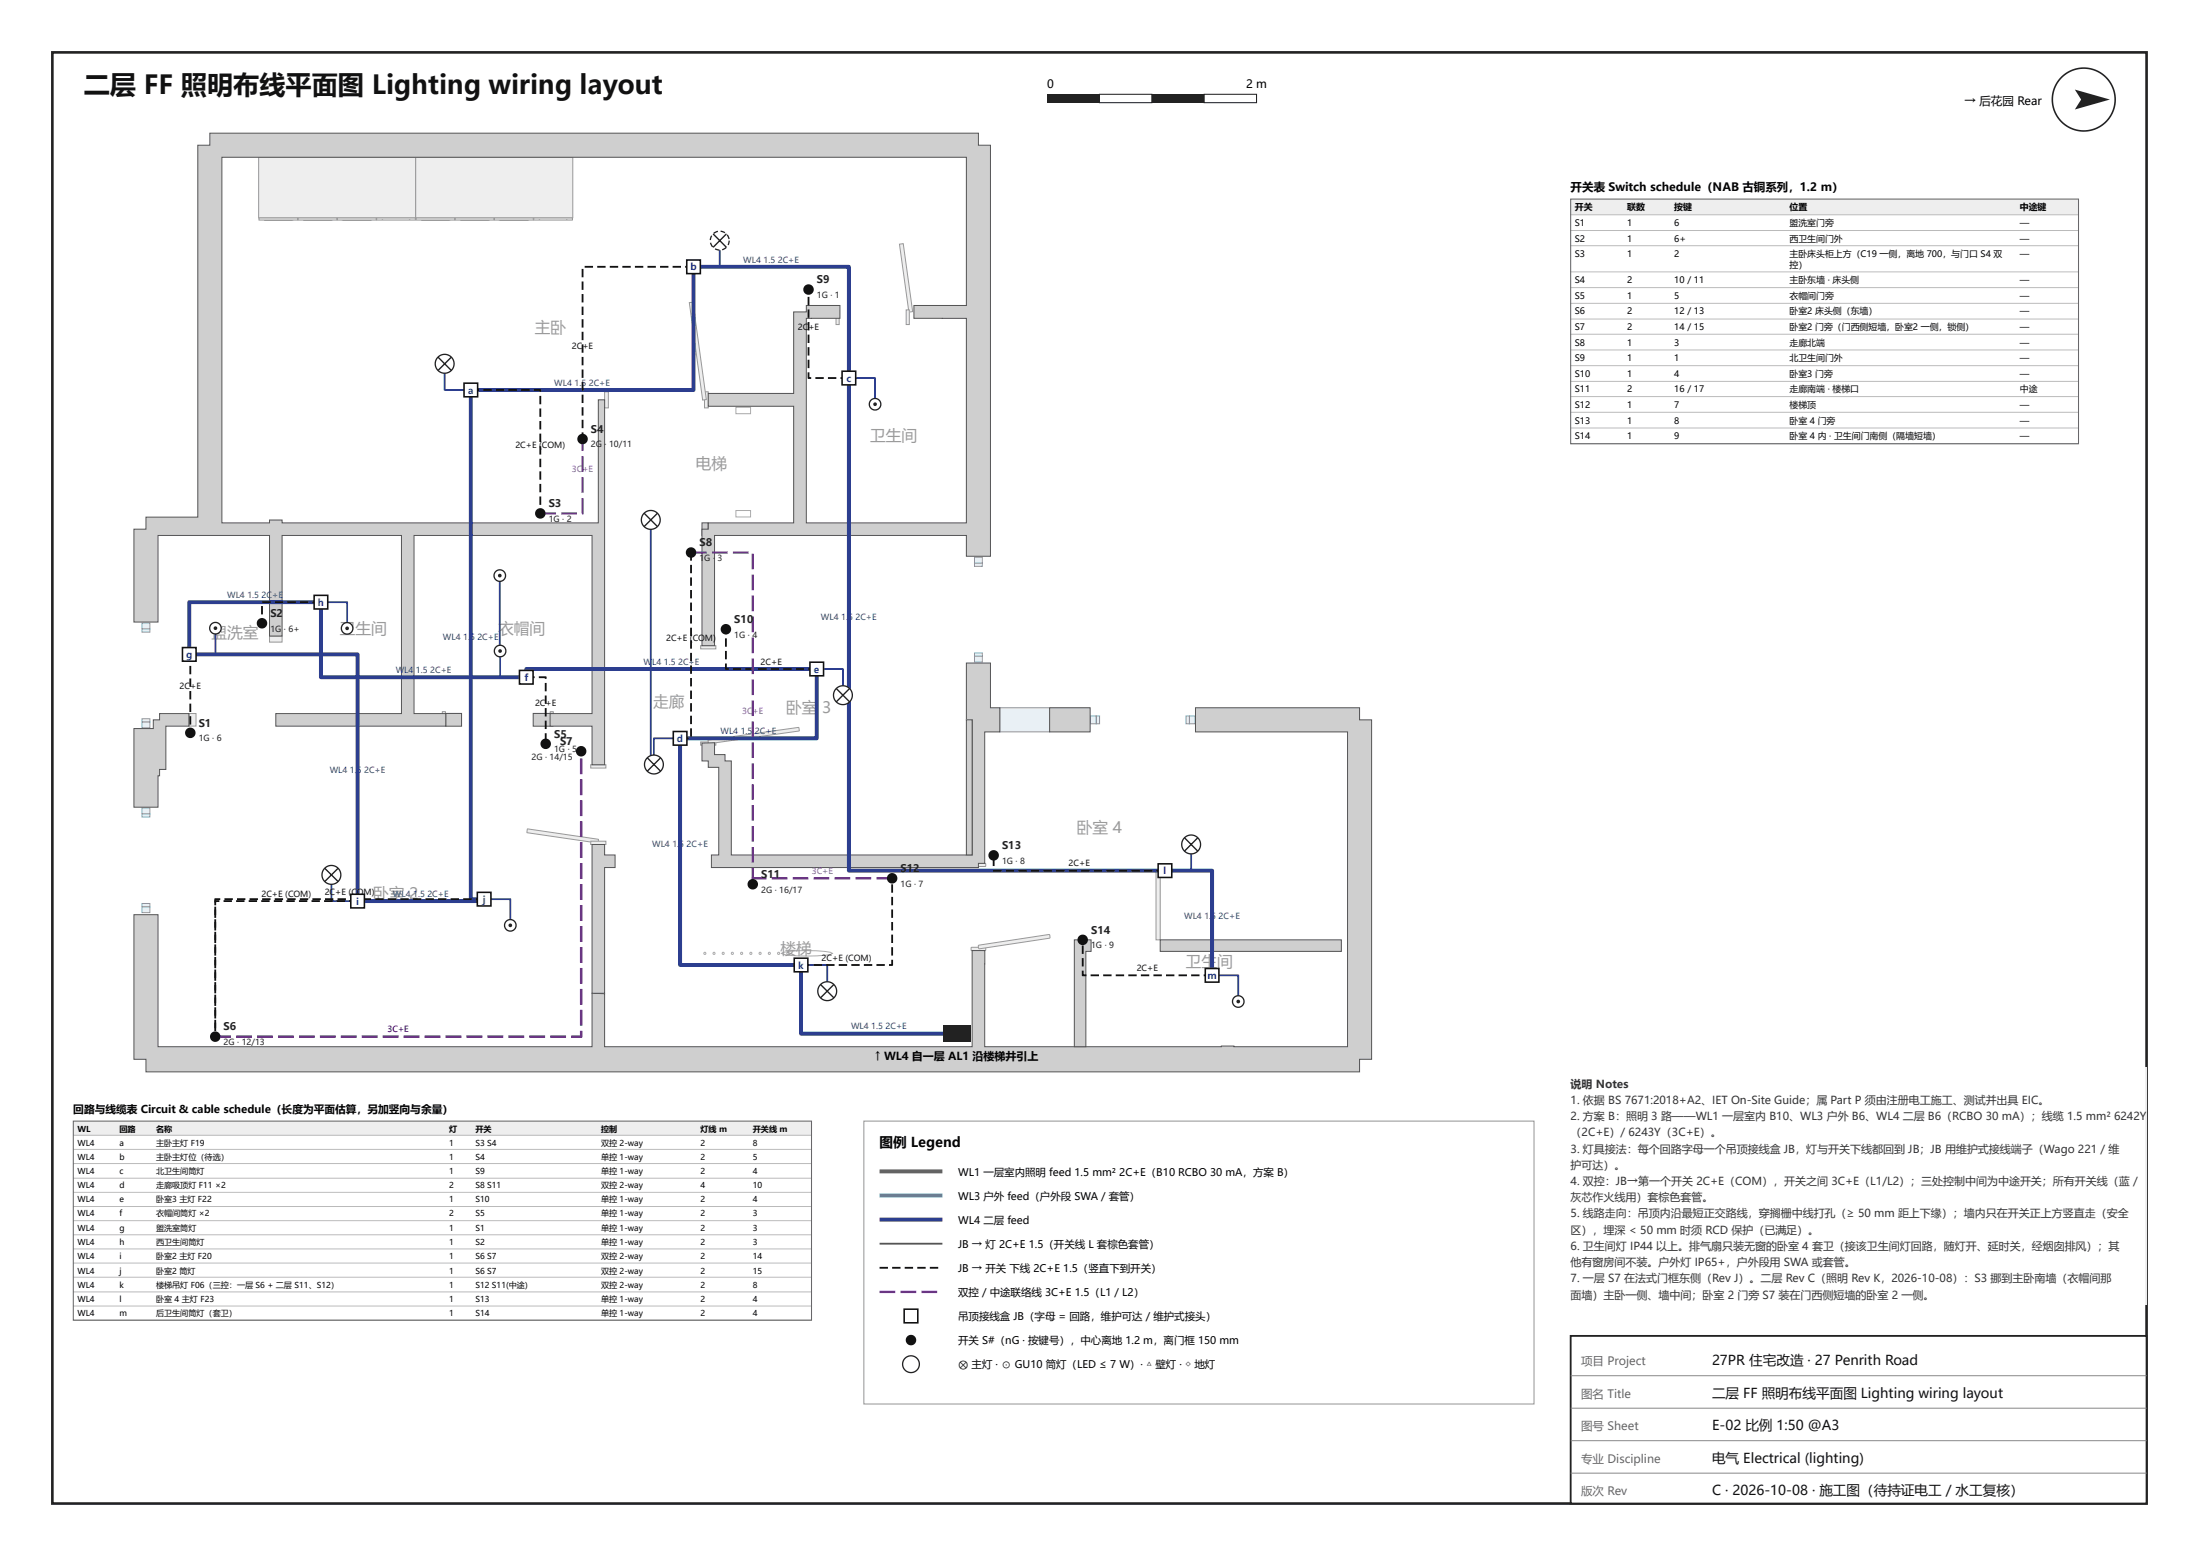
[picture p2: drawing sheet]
<svg xmlns="http://www.w3.org/2000/svg" width="420mm" height="297mm" viewBox="0 0 420 297" stroke-linecap="round" stroke-linejoin="round" font-family="sans-serif">
<path d="M10 10h400v277h-400z" fill="none" stroke="#222" stroke-width=".5"/>
<path d="M300 255h110v32h-110z" fill="#fff"/>
<path d="M300 255h110v32h-110z" fill="none" stroke="#222" stroke-width=".35"/>
<path d="M300 262.6h110M300 268.8h110M300 275h110M300 281.2h110" fill="none" stroke="#888" stroke-width=".19"/>
<circle cx="398" cy="19" r="6" fill="none" stroke="#222" stroke-width=".3"/>
<g fill="#222">
<path d="M396.3 17.1l6.7 1.9-6.7 1.9 1.2-1.9z"/>
<path d="M200 18h10v1.6h-10z"/>
</g>
<path d="M210 18h10v1.6h-10z" fill="#fff"/>
<path d="M210 18h10v1.6h-10z" fill="none" stroke="#222" stroke-width=".2"/>
<path d="M220 18h10v1.6h-10z" fill="#222"/>
<path d="M230 18h10v1.6h-10z" fill="#fff"/>
<path d="M230 18h10v1.6h-10z" fill="none" stroke="#222" stroke-width=".2"/>
<path d="M298 203.6h112v45.4h-112z" fill="#fff"/>
<g fill="none" stroke="#aaa" stroke-width=".19">
<path d="M140.6 77.7h2.8v1.3h-2.8zM140.6 97.4h2.8v1.3h-2.8zM149.3 182a11.8 11.8 0 0 1 4.8-.6 11.9 11.9 0 0 1 4.9 .6 11.8 11.8 0 0 1-4.9 .5 11.7 11.7 0 0 1-4.8-.5z"/>
<circle cx="134.6" cy="182" r=".21"/>
<circle cx="136.4" cy="182" r=".21"/>
<circle cx="138.1" cy="182" r=".21"/>
<circle cx="139.9" cy="182" r=".21"/>
<circle cx="141.6" cy="182" r=".21"/>
<circle cx="143.4" cy="182" r=".21"/>
<circle cx="145.2" cy="182" r=".21"/>
<circle cx="146.9" cy="182" r=".21"/>
<circle cx="148.7" cy="182" r=".21"/>
<circle cx="150.5" cy="182" r=".21"/>
</g>
<path d="M191 135.1h9.5v4.6h-9.5z" fill="#e6f0f8"/>
<path d="M191 135.1h9.5v4.6h-9.5z" fill="none" stroke="#7a9cb8" stroke-width=".19"/>
<path d="M186.1 124.6h1.5v.7h-1.5z" fill="#e6f0f8"/>
<path d="M186.1 124.6h1.5v.7h-1.5z" fill="none" stroke="#7a9cb8" stroke-width=".19"/>
<path d="M186.1 107.5h1.5v.6h-1.5z" fill="#e6f0f8"/>
<path d="M186.1 107.5h1.5v.6h-1.5z" fill="none" stroke="#7a9cb8" stroke-width=".19"/>
<path d="M186.1 125.3h1.5v1.1h-1.5z" fill="#e6f0f8"/>
<path d="M186.1 125.3h1.5v1.1h-1.5z" fill="none" stroke="#7a9cb8" stroke-width=".19"/>
<path d="M186.1 106.4h1.5v1.1h-1.5z" fill="#e6f0f8"/>
<path d="M186.1 106.4h1.5v1.1h-1.5z" fill="none" stroke="#7a9cb8" stroke-width=".19"/>
<path d="M209.4 136.7h.6v1.5h-.6z" fill="#e6f0f8"/>
<path d="M209.4 136.7h.6v1.5h-.6z" fill="none" stroke="#7a9cb8" stroke-width=".19"/>
<path d="M226.5 136.7h.7v1.5h-.7z" fill="#e6f0f8"/>
<path d="M226.5 136.7h.7v1.5h-.7z" fill="none" stroke="#7a9cb8" stroke-width=".19"/>
<path d="M208.3 136.7h1.1v1.5h-1.1z" fill="#e6f0f8"/>
<path d="M208.3 136.7h1.1v1.5h-1.1z" fill="none" stroke="#7a9cb8" stroke-width=".19"/>
<path d="M227.2 136.7h1.1v1.5h-1.1z" fill="#e6f0f8"/>
<path d="M227.2 136.7h1.1v1.5h-1.1z" fill="none" stroke="#7a9cb8" stroke-width=".19"/>
<path d="M27.1 155.3h1.5v.6h-1.5z" fill="#e6f0f8"/>
<path d="M27.1 155.3h1.5v.6h-1.5z" fill="none" stroke="#7a9cb8" stroke-width=".19"/>
<path d="M27.1 172.5h1.5v.6h-1.5z" fill="#e6f0f8"/>
<path d="M27.1 172.5h1.5v.6h-1.5z" fill="none" stroke="#7a9cb8" stroke-width=".19"/>
<path d="M27.1 154.2h1.5v1.1h-1.5z" fill="#e6f0f8"/>
<path d="M27.1 154.2h1.5v1.1h-1.5z" fill="none" stroke="#7a9cb8" stroke-width=".19"/>
<path d="M27.1 173.1h1.5v1.1h-1.5z" fill="#e6f0f8"/>
<path d="M27.1 173.1h1.5v1.1h-1.5z" fill="none" stroke="#7a9cb8" stroke-width=".19"/>
<path d="M27.1 137.2h1.5v.6h-1.5z" fill="#e6f0f8"/>
<path d="M27.1 137.2h1.5v.6h-1.5z" fill="none" stroke="#7a9cb8" stroke-width=".19"/>
<path d="M27.1 120h1.5v.7h-1.5z" fill="#e6f0f8"/>
<path d="M27.1 120h1.5v.7h-1.5z" fill="none" stroke="#7a9cb8" stroke-width=".19"/>
<path d="M27.1 137.8h1.5v1.1h-1.5z" fill="#e6f0f8"/>
<path d="M27.1 137.8h1.5v1.1h-1.5z" fill="none" stroke="#7a9cb8" stroke-width=".19"/>
<path d="M27.1 118.9h1.5v1.1h-1.5z" fill="#e6f0f8"/>
<path d="M27.1 118.9h1.5v1.1h-1.5z" fill="none" stroke="#7a9cb8" stroke-width=".19"/>
<path d="M51.5 121.4h2.4v1.2h-2.4z" fill="#eee"/>
<path d="M51.5 121.4h2.4v1.2h-2.4z" fill="none" stroke="#999" stroke-width=".19"/>
<path d="M36.1 136.2h1.3v2.4h-1.3z" fill="#eee"/>
<path d="M36.1 136.2h1.3v2.4h-1.3z" fill="none" stroke="#999" stroke-width=".19"/>
<path d="M220.8 166.2h.8v13.2h-.8z" fill="#eee"/>
<path d="M220.8 166.2h.8v13.2h-.8z" fill="none" stroke="#999" stroke-width=".19"/>
<path d="M133.8 123.2h2.9v.7h-2.9z" fill="#eee"/>
<path d="M133.8 123.2h2.9v.7h-2.9z" fill="none" stroke="#999" stroke-width=".19"/>
<path d="M133.8 141.6h2.9v.6h-2.9z" fill="#eee"/>
<path d="M133.8 141.6h2.9v.6h-2.9z" fill="none" stroke="#999" stroke-width=".19"/>
<path d="M135.3 141.3l17.2-2.5 .2 .6-17.3 2.6z" fill="#eee"/>
<path d="M135.3 141.3l17.2-2.5 .2 .6-17.3 2.6z" fill="none" stroke="#999" stroke-width=".19"/>
<path d="M115.5 74.8h.7v3.1h-.7z" fill="#eee"/>
<path d="M115.5 74.8h.7v3.1h-.7z" fill="none" stroke="#999" stroke-width=".19"/>
<path d="M134.6 74.8h.7v3.1h-.7z" fill="#eee"/>
<path d="M134.6 74.8h.7v3.1h-.7z" fill="none" stroke="#999" stroke-width=".19"/>
<path d="M131.7 57.8l.6-.1 2.6 18.6-.7 .1z" fill="#eee"/>
<path d="M131.7 57.8l.6-.1 2.6 18.6-.7 .1z" fill="none" stroke="#999" stroke-width=".19"/>
<path d="M84.5 135.9h.6v2.5h-.6z" fill="#eee"/>
<path d="M84.5 135.9h.6v2.5h-.6z" fill="none" stroke="#999" stroke-width=".19"/>
<path d="M105.1 135.8l.6 .1v2.5h-.6z" fill="#eee"/>
<path d="M105.1 135.8l.6 .1v2.5h-.6z" fill="none" stroke="#999" stroke-width=".19"/>
<path d="M185.5 164.8h2.7l.1 .5-.1 .1h-2.6l-.1-.1z" fill="#eee"/>
<path d="M185.5 164.8h2.7l.1 .5-.1 .1h-2.6l-.1-.1z" fill="none" stroke="#999" stroke-width=".19"/>
<path d="M185.5 180.9l2.7-.1 .1 .5-.1 .1h-2.6l-.1-.1z" fill="#eee"/>
<path d="M185.5 180.9l2.7-.1 .1 .5-.1 .1h-2.6l-.1-.1z" fill="none" stroke="#999" stroke-width=".19"/>
<path d="M186.9 180.4l13.4-2 .2 .1 .1 .5-.2 .1-13.3 2-.2-.1z" fill="#eee"/>
<path d="M186.9 180.4l13.4-2 .2 .1 .1 .5-.2 .1-13.3 2-.2-.1z" fill="none" stroke="#999" stroke-width=".19"/>
<path d="M49.4 30h30v11.6h-30z" fill="#eee"/>
<path d="M49.4 30h30v11.6h-30z" fill="none" stroke="#999" stroke-width=".19"/>
<path d="M79.4 30h30v11.6h-30z" fill="#eee"/>
<path d="M79.4 30h30v11.6h-30z" fill="none" stroke="#999" stroke-width=".19"/>
<path d="M50.5 41.9l5.3 .1z" fill="#eee"/>
<path d="M50.5 41.9l5.3 .1z" fill="none" stroke="#999" stroke-width=".19"/>
<path d="M49.5 41.6h7.4v.4h-7.4z" fill="#eee"/>
<path d="M49.5 41.6h7.4v.4h-7.4z" fill="none" stroke="#999" stroke-width=".19"/>
<path d="M80.5 42h5.3z" fill="#eee"/>
<path d="M80.5 42h5.3z" fill="none" stroke="#999" stroke-width=".19"/>
<path d="M79.5 41.6h7.4v.4h-7.4z" fill="#eee"/>
<path d="M79.5 41.6h7.4v.4h-7.4z" fill="none" stroke="#999" stroke-width=".19"/>
<path d="M58 41.9l5.3 .1z" fill="#eee"/>
<path d="M58 41.9l5.3 .1z" fill="none" stroke="#999" stroke-width=".19"/>
<path d="M56.9 41.6h7.5v.4h-7.5z" fill="#eee"/>
<path d="M56.9 41.6h7.5v.4h-7.5z" fill="none" stroke="#999" stroke-width=".19"/>
<path d="M88 42h5.3z" fill="#eee"/>
<path d="M88 42h5.3z" fill="none" stroke="#999" stroke-width=".19"/>
<path d="M86.9 41.6h7.5v.4h-7.5z" fill="#eee"/>
<path d="M86.9 41.6h7.5v.4h-7.5z" fill="none" stroke="#999" stroke-width=".19"/>
<path d="M65.5 42h5.4z" fill="#eee"/>
<path d="M65.5 42h5.4z" fill="none" stroke="#999" stroke-width=".19"/>
<path d="M64.4 41.6h7.5v.4h-7.5z" fill="#eee"/>
<path d="M64.4 41.6h7.5v.4h-7.5z" fill="none" stroke="#999" stroke-width=".19"/>
<path d="M95.5 42h5.4z" fill="#eee"/>
<path d="M95.5 42h5.4z" fill="none" stroke="#999" stroke-width=".19"/>
<path d="M94.4 41.6h7.5v.4h-7.5z" fill="#eee"/>
<path d="M94.4 41.6h7.5v.4h-7.5z" fill="none" stroke="#999" stroke-width=".19"/>
<path d="M71.9 41.6h7.4v.4h-7.4z" fill="#eee"/>
<path d="M71.9 41.6h7.4v.4h-7.4z" fill="none" stroke="#999" stroke-width=".19"/>
<path d="M101.9 41.6h7.4v.4h-7.4z" fill="#eee"/>
<path d="M101.9 41.6h7.4v.4h-7.4z" fill="none" stroke="#999" stroke-width=".19"/>
<path d="M171.8 46.6l.7-.1 1.8 13-.7 .1z" fill="#eee"/>
<path d="M171.8 46.6l.7-.1 1.8 13-.7 .1z" fill="none" stroke="#999" stroke-width=".19"/>
<path d="M159.7 59.2h.6v2.8h-.6z" fill="#eee"/>
<path d="M159.7 59.2h.6v2.8h-.6z" fill="none" stroke="#999" stroke-width=".19"/>
<path d="M173.1 59.2h.6v2.8h-.6z" fill="#eee"/>
<path d="M173.1 59.2h.6v2.8h-.6z" fill="none" stroke="#999" stroke-width=".19"/>
<path d="M100.7 158.3l13.6 1.9-.1 .6-13.5-1.9z" fill="#eee"/>
<path d="M100.7 158.3l13.6 1.9-.1 .6-13.5-1.9z" fill="none" stroke="#999" stroke-width=".19"/>
<path d="M112.8 146h2.9v.6h-2.9z" fill="#eee"/>
<path d="M112.8 146h2.9v.6h-2.9z" fill="none" stroke="#999" stroke-width=".19"/>
<path d="M112.8 160.6h2.9v.6h-2.9z" fill="#eee"/>
<path d="M112.8 160.6h2.9v.6h-2.9z" fill="none" stroke="#999" stroke-width=".19"/>
<path d="M101.8 136.2h3.8v2.4h-3.8z" fill-rule="evenodd" fill="#cfcfcf"/>
<path d="M101.8 136.2h3.8v2.4h-3.8z" fill="none" stroke="#555" stroke-width=".19"/>
<path d="M85.1 136.2h3.1v2.4h-3.1z" fill-rule="evenodd" fill="#cfcfcf"/>
<path d="M85.1 136.2h3.1v2.4h-3.1z" fill="none" stroke="#555" stroke-width=".19"/>
<path d="M25.6 139.1h3.7v-1.7h1.2v-1.2h5.6v2.4h-4.4v8.3h-1.2v1.2h-.3v6h-4.6z" fill-rule="evenodd" fill="#cfcfcf"/>
<path d="M25.6 139.1h3.7v-1.7h1.2v-1.2h5.6v2.4h-4.4v8.3h-1.2v1.2h-.3v6h-4.6z" fill="none" stroke="#555" stroke-width=".19"/>
<path d="M25.6 174.6h4.6v25.2h82.9v-10.2l2.4 .1v10.1h70.2v-18.4h2.4v18.4h45.2v-.1h2.4v.1h21.7v-60.1h-29.1v-4.6h31.4v2.3h2.3v64.8h-2.3v2.4h-231.8v-2.4h-2.3z" fill-rule="evenodd" fill="#cfcfcf"/>
<path d="M25.6 174.6h4.6v25.2h82.9v-10.2l2.4 .1v10.1h70.2v-18.4h2.4v18.4h45.2v-.1h2.4v.1h21.7v-60.1h-29.1v-4.6h31.4v2.3h2.3v64.8h-2.3v2.4h-231.8v-2.4h-2.3z" fill="none" stroke="#555" stroke-width=".19"/>
<path d="M134.1 141.8h2.4v2.2h2v1.2h1.2v18h46v-25.8h-1.1v-10.8h4.6v8.5h1.8v4.6h-2.9v25.1h-1.2v.8h-51v-2.4h1.4v-16.7h-2v-1.3h-1.2z" fill-rule="evenodd" fill="#cfcfcf"/>
<path d="M134.1 141.8h2.4v2.2h2v1.2h1.2v18h46v-25.8h-1.1v-10.8h4.6v8.5h1.8v4.6h-2.9v25.1h-1.2v.8h-51v-2.4h1.4v-16.7h-2v-1.3h-1.2z" fill="none" stroke="#555" stroke-width=".19"/>
<path d="M200.5 135.1h7.7v4.6h-7.7z" fill-rule="evenodd" fill="#cfcfcf"/>
<path d="M200.5 135.1h7.7v4.6h-7.7z" fill="none" stroke="#555" stroke-width=".19"/>
<path d="M134.1 99.8h1.2v2.4h-1.2z" fill-rule="evenodd" fill="#cfcfcf"/>
<path d="M134.1 99.8h1.2v2.4h-1.2z" fill="none" stroke="#555" stroke-width=".19"/>
<path d="M184.6 137.4h1.1v25.8h-1.1z" fill-rule="evenodd" fill="#cfcfcf"/>
<path d="M184.6 137.4h1.1v25.8h-1.1z" fill="none" stroke="#555" stroke-width=".19"/>
<path d="M205.2 179.4h3.2v2.2h-1v18.2h-2.2z" fill-rule="evenodd" fill="#cfcfcf"/>
<path d="M205.2 179.4h3.2v2.2h-1v18.2h-2.2z" fill="none" stroke="#555" stroke-width=".19"/>
<path d="M221.6 179.4h34.6v2.2h-34.6z" fill-rule="evenodd" fill="#cfcfcf"/>
<path d="M221.6 179.4h34.6v2.2h-34.6z" fill="none" stroke="#555" stroke-width=".19"/>
<path d="M113.1 161.2h2.4v2h2v2.4h-2v24h-2.4z" fill-rule="evenodd" fill="#cfcfcf"/>
<path d="M113.1 161.2h2.4v2h2v2.4h-2v24h-2.4z" fill="none" stroke="#555" stroke-width=".19"/>
<path d="M37.8 27.7h2.3v-2.3h146.8v2.3h2.3v78.5h-4.6v-4h-48.1v21h-2.4v-22.2h1.2v-1.2h16.3v-22.3h-16.3v-2.4h16.3v-15.6h2.4v-1.2h6.4v2.5h-6.4v39h30.6v-39h-10v-2.5h10v-28.3h-142.2v69.8h9.1v-.5h2.4v.5h60.4v-23.5h1.2v69.7h-2.4v-7.4h-8v-2.4h8v-34h-34v34h6v2.4h-32.4v-2.4h24v-34h-22.8v19.2h-2.4v-19.2h-21.3v16.5h-4.6v-17.7h2.3v-2.3h9.9z" fill-rule="evenodd" fill="#cfcfcf"/>
<path d="M37.8 27.7h2.3v-2.3h146.8v2.3h2.3v78.5h-4.6v-4h-48.1v21h-2.4v-22.2h1.2v-1.2h16.3v-22.3h-16.3v-2.4h16.3v-15.6h2.4v-1.2h6.4v2.5h-6.4v39h30.6v-39h-10v-2.5h10v-28.3h-142.2v69.8h9.1v-.5h2.4v.5h60.4v-23.5h1.2v69.7h-2.4v-7.4h-8v-2.4h8v-34h-34v34h6v2.4h-32.4v-2.4h24v-34h-22.8v19.2h-2.4v-19.2h-21.3v16.5h-4.6v-17.7h2.3v-2.3h9.9z" fill="none" stroke="#555" stroke-width=".19"/>
<path d="M231.5 186.2v-20h-69.4v-115.3h-29.6v23.5h-42.6v97.2h2.6v.4h-24.2v-47.1h-32.2v-10h25.2v14.4h39.2v-1.6h55.5v13.2h-26.1v43.3h23.1v13.1h29.8" fill="none" stroke="#2c3e8f" stroke-width=".75" stroke-linecap="butt"/>
<g fill="none" stroke="#2c3e8f" stroke-width=".35">
<path d="M137.5 45.9v5h-5M84.9 69.4v5h5M162.1 72.2h5v5M124.3 99.2v46.7h.6v-5h5M41.1 119.9v5h-5M61.3 114.9h5v5M95.5 109.9v19.4h5M156 127.7h5v5M63.3 167v5h5M92.5 171.6h5v5M227.5 161.2v5h-5M153 184.2h5v5"/>
<path d="M231.5 186.2h5v5"/>
</g>
<g fill="#111">
<path d="M89.9 74.3h1.6v.3h-1.6zM92.3 74.3h1.6v.3h-1.6zM94.7 74.3h1.6v.3h-1.6zM97.1 74.3h1.6v.3h-1.6zM99.5 74.3h1.6v.3h-1.6zM101.9 74.3h1.4l.1 .5h-.4v-.4h.2v.2h-1.3zM103 75.6h.4v1.6h-.4zM103 78h.4v1.6h-.4zM103 80.4h.4v1.6h-.4zM103 82.8h.4v1.6h-.4zM103 85.2h.4v1.6h-.4zM103 87.6h.4v1.6h-.4zM103 90h.4v1.6h-.4zM103 92.4h.4v1.6h-.4zM103 94.8h.4v1.6h-.4zM103 97.2h.4v.8h-.4z"/>
<path d="M130.9 50.8h1.6v.3h-1.6zM128.5 50.8h1.6v.3h-1.6zM126.1 50.8h1.6v.3h-1.6zM123.7 50.8h1.6v.3h-1.6zM121.3 50.8h1.6v.3h-1.6zM118.9 50.8h1.6v.3h-1.6zM116.5 50.8h1.6v.3h-1.6zM114.1 50.8h1.6v.3h-1.6zM111.7 50.8h1.6v.3h-1.6zM111.1 51.3h.3v1.6h-.3zM111.1 53.7h.3v1.6h-.3zM111.1 56.1h.3v1.6h-.3zM111.1 58.5h.3v1.6h-.3zM111.1 60.9h.3v1.6h-.3zM111.1 63.3h.3v1.6h-.3zM111.1 65.7h.3v1.6h-.3zM111.1 68.1h.3v1.6h-.3zM111.1 70.5h.3v1.6h-.3zM111.1 72.9h.3v1.6h-.3zM111.1 75.3h.3v1.6h-.3zM111.1 77.7h.3v1.6h-.3zM111.1 80.1h.3v1.6h-.3zM111.1 82.5h.3v1.3h-.3z"/>
<path d="M160.5 72h1.6v.3h-1.6zM158.1 72h1.6v.3h-1.6zM155.7 72h1.6v.3h-1.6zM154.3 71.1h.3v1.1h-.2v-.2h.5v.3l-.6-.1zM154.3 68.7h.3v1.6h-.3zM154.3 66.3h.3v1.6h-.3zM154.3 63.9h.3v1.6h-.3zM154.3 61.5h.3v1.6h-.3zM154.3 59.1h.3v1.6h-.3zM154.3 56.7h.3v1.6h-.3zM154.3 55.3h.3v.6h-.3z"/>
<path d="M129.9 140.8h1.6v.3h-1.6zM131.8 139h.4v1.6h-.4zM131.8 136.6h.4v1.6h-.4zM131.8 134.2h.4v1.6h-.4zM131.8 131.8h.4v1.6h-.4zM131.8 129.4h.4v1.6h-.4zM131.8 127h.4v1.6h-.4zM131.8 124.6h.4v1.6h-.4zM131.8 122.2h.4v1.6h-.4zM131.8 119.8h.4v1.6h-.4zM131.8 117.4h.4v1.6h-.4zM131.8 115h.4v1.6h-.4zM131.8 112.6h.4v1.6h-.4zM131.8 110.2h.4v1.6h-.4zM131.8 107.8h.4v1.6h-.4zM131.8 105.5h.4v1.5h-.4z"/>
<path d="M154.4 127.5h1.6v.4h-1.6zM152 127.5h1.6v.4h-1.6zM149.6 127.5h1.6v.4h-1.6zM147.2 127.5h1.6v.4h-1.6zM144.8 127.5h1.6v.4h-1.6zM142.4 127.5h1.6v.4h-1.6zM140 127.5h1.6v.4h-1.6zM138.5 126.6h.3v1.1h-.2v-.2h.6v.4l-.7-.1zM138.5 124.2h.3v1.6h-.3zM138.5 121.8h.3v1.6h-.3zM138.5 120.1h.3v.9h-.3z"/>
<path d="M100.5 129.1h1.6v.3h-1.6zM102.9 129.1h1.4l.1 .5h-.3v-.3h.1v.1h-1.3zM104.1 130.4h.3v1.6h-.3zM104.1 132.8h.3v1.6h-.3zM104.1 135.2h.3v1.6h-.3zM104.1 137.6h.3v1.6h-.3zM104.1 140h.3v1.6h-.3z"/>
<path d="M36.1 124.7l.4 .1v1.5h-.3v-1.4h.1v.2h-.2zM36.2 127.1h.3v1.6h-.3zM36.2 129.5h.3v1.6h-.3zM36.2 131.9h.3v1.6h-.3zM36.2 134.3h.3v1.6h-.3zM36.2 136.7h.3v1.6h-.3zM36.2 139.1h.3v.8h-.3z"/>
<path d="M59.7 114.8h1.6v.3h-1.6zM57.3 114.8h1.6v.3h-1.6zM54.9 114.8h1.6v.3h-1.6zM52.5 114.8h1.6v.3h-1.6zM50.1 114.8h1.6v.3h-1.6zM49.9 115.7h.3v1.6h-.3zM49.9 118.1h.3v.9h-.3z"/>
<path d="M66.7 171.8h1.6v.4h-1.6zM64.3 171.8h1.6v.4h-1.6zM61.9 171.8h1.6v.4h-1.6zM59.5 171.8h1.6v.4h-1.6zM57.1 171.8h1.6v.4h-1.6zM54.7 171.8h1.6v.4h-1.6zM52.3 171.8h1.6v.4h-1.6zM49.9 171.8h1.6v.4h-1.6zM47.5 171.8h1.6v.4h-1.6zM45.1 171.8h1.6v.4h-1.6zM42.7 171.8h1.6v.4h-1.6zM41 171.9l.9-.1v.4h-.8v-.2h.2v.8h-.4zM40.9 173.6h.4v1.6h-.4zM40.9 176h.4v1.6h-.4zM40.9 178.4h.4v1.6h-.4zM40.9 180.8h.4v1.6h-.4zM40.9 183.2h.4v1.6h-.4zM40.9 185.6h.4v1.6h-.4zM40.9 188h.4v1.6h-.4zM40.9 190.4h.4v1.6h-.4zM40.9 192.8h.4v1.6h-.4zM40.9 195.2h.4v1.6h-.4zM40.9 197.6h.4v.3h-.4z"/>
<path d="M90.9 171.5h1.6v.3h-1.6zM88.5 171.5h1.6v.3h-1.6zM86.1 171.5h1.6v.3h-1.6zM83.7 171.5h1.6v.3h-1.6zM81.3 171.5h1.6v.3h-1.6zM78.9 171.5h1.6v.3h-1.6zM76.5 171.5h1.6v.3h-1.6zM74.1 171.5h1.6v.3h-1.6zM71.7 171.5h1.6v.3h-1.6zM69.3 171.5h1.6v.3h-1.6zM66.9 171.5h1.6v.3h-1.6zM64.5 171.5h1.6v.3h-1.6zM62.1 171.5h1.6v.3h-1.6zM59.7 171.5h1.6v.3h-1.6zM57.3 171.5h1.6v.3h-1.6zM54.9 171.5h1.6v.3h-1.6zM52.5 171.5h1.6v.3h-1.6zM50.1 171.5h1.6v.3h-1.6zM47.7 171.5h1.6v.3h-1.6zM45.3 171.5h1.6v.3h-1.6zM42.9 171.5h1.6v.3h-1.6zM41 171.5h1.1v.3h-1v-.2h.2v.7h-.4zM40.9 173.1h.4v1.6h-.4zM40.9 175.5h.4v1.6h-.4zM40.9 177.9h.4v1.6h-.4zM40.9 180.3h.4v1.6h-.4zM40.9 182.7h.4v1.6h-.4zM40.9 185.1h.4v1.6h-.4zM40.9 187.5h.4v1.6h-.4zM40.9 189.9h.4v1.6h-.4zM40.9 192.3h.4v1.6h-.4zM40.9 194.7h.4v1.6h-.4zM40.9 197.1h.4v.8h-.4z"/>
<path d="M153 184h1.6v.4h-1.6zM155.4 184h1.6v.4h-1.6zM157.8 184h1.6v.4h-1.6zM160.2 184h1.6v.4h-1.6zM162.6 184h1.6v.4h-1.6zM165 184h1.6v.4h-1.6zM167.4 184h1.6v.4h-1.6zM170.2 183.2h.4v1.1l-.8 .1v-.4h.6v.2h-.2zM170.2 180.8h.4v1.6h-.4zM170.2 178.4h.4v1.6h-.4zM170.2 176h.4v1.6h-.4zM170.2 173.6h.4v1.6h-.4zM170.2 171.2h.4v1.6h-.4zM170.2 168.8h.4v1.6h-.4zM170.2 167.6h.4v.4h-.4z"/>
<path d="M220.9 166h1.6v.4h-1.6zM218.5 166h1.6v.4h-1.6zM216.1 166h1.6v.4h-1.6zM213.7 166h1.6v.4h-1.6zM211.3 166h1.6v.4h-1.6zM208.9 166h1.6v.4h-1.6zM206.5 166h1.6v.4h-1.6zM204.1 166h1.6v.4h-1.6zM201.7 166h1.6v.4h-1.6zM199.3 166h1.6v.4h-1.6zM196.9 166h1.6v.4h-1.6zM194.5 166h1.6v.4h-1.6zM192.1 166h1.6v.4h-1.6zM189.6 166.1l.4 .1h-.2v-.2h1.5v.4h-1.5zM189.6 163.7h.4v1.6h-.4z"/>
<path d="M229.9 186h1.6v.3h-1.6zM227.5 186h1.6v.3h-1.6zM225.1 186h1.6v.3h-1.6zM222.7 186h1.6v.3h-1.6zM220.3 186h1.6v.3h-1.6zM217.9 186h1.6v.3h-1.6zM215.5 186h1.6v.3h-1.6zM213.1 186h1.6v.3h-1.6zM210.7 186h1.6v.3h-1.6zM208.3 186h1.6v.3h-1.6zM206.6 185.3h.4v.9h-.2v-.2h.7v.3h-.8zM206.6 182.9h.4v1.6h-.4zM206.6 180.5h.4v1.6h-.4zM206.6 179.4h.4v.3h-.4z"/>
</g>
<g fill="#7a2fb5">
<path d="M103.2 97.8h3v.4h-3zM107.2 97.8h3v.4h-3zM111 95.1h.5v2.9l-.2 .2v-.4v.2h-.3zM111 91.1h.5v3h-.5zM111 87.1h.5v3h-.5zM111 83.8h.5v2.3h-.5z"/>
<path d="M132 105.2h3v.5h-3zM136 105.2h3v.5h-3zM140 105.2h3v.5h-3zM143.6 105.7h.4v3h-.4zM143.6 109.7h.4v3h-.4zM143.6 113.7h.4v3h-.4zM143.6 117.7h.4v3h-.4zM143.6 121.7h.4v3h-.4zM143.6 125.7h.4v3h-.4zM143.6 129.7h.4v3h-.4zM143.6 133.7h.4v3h-.4zM143.6 137.7h.4v3h-.4zM143.6 141.7h.4v3h-.4zM143.6 145.7h.4v3h-.4zM143.6 149.7h.4v3h-.4zM143.6 153.7h.4v3h-.4zM143.6 157.7h.4v3h-.4zM143.6 161.7h.4v3h-.4zM143.6 165.7h.4v3h-.4z"/>
<path d="M41.1 197.7h3v.4h-3zM45.1 197.7h3v.4h-3zM49.1 197.7h3v.4h-3zM53.1 197.7h3v.4h-3zM57.1 197.7h3v.4h-3zM61.1 197.7h3v.4h-3zM65.1 197.7h3v.4h-3zM69.1 197.7h3v.4h-3zM73.1 197.7h3v.4h-3zM77.1 197.7h3v.4h-3zM81.1 197.7h3v.4h-3zM85.1 197.7h3v.4h-3zM89.1 197.7h3v.4h-3zM93.1 197.7h3v.4h-3zM97.1 197.7h3v.4h-3zM101.1 197.7h3v.4h-3zM105.1 197.7h3v.4h-3zM109.1 197.7h1.9v.2h-.2v-1.1h.4v1.1l-.1 .2h-2zM110.8 192.8h.4v3h-.4zM110.8 188.8h.4v3h-.4zM110.8 184.8h.4v3h-.4zM110.8 180.8h.4v3h-.4zM110.8 176.8h.4v3h-.4zM110.8 172.8h.4v3h-.4zM110.8 168.8h.4v3h-.4zM110.8 164.8h.4v3h-.4zM110.8 160.8h.4v3h-.4zM110.8 156.8h.4v3h-.4zM110.8 152.8h.4v3h-.4zM110.8 148.8h.4v3h-.4zM110.8 144.8h.4v3h-.4zM110.8 143.4h.4v.4h-.4z"/>
<path d="M41.1 197.7h3v.4h-3zM45.1 197.7h3v.4h-3zM49.1 197.7h3v.4h-3zM53.1 197.7h3v.4h-3zM57.1 197.7h3v.4h-3zM61.1 197.7h3v.4h-3zM65.1 197.7h3v.4h-3zM69.1 197.7h3v.4h-3zM73.1 197.7h3v.4h-3zM77.1 197.7h3v.4h-3zM81.1 197.7h3v.4h-3zM85.1 197.7h3v.4h-3zM89.1 197.7h3v.4h-3zM93.1 197.7h3v.4h-3zM97.1 197.7h3v.4h-3zM101.1 197.7h3v.4h-3zM105.1 197.7h3v.4h-3zM109.1 197.7h1.9v.2h-.2v-1.1h.4v1.1l-.1 .2h-2zM110.8 192.8h.4v3h-.4zM110.8 188.8h.4v3h-.4zM110.8 184.8h.4v3h-.4zM110.8 180.8h.4v3h-.4zM110.8 176.8h.4v3h-.4zM110.8 172.8h.4v3h-.4zM110.8 168.8h.4v3h-.4zM110.8 164.8h.4v3h-.4zM110.8 160.8h.4v3h-.4zM110.8 156.8h.4v3h-.4zM110.8 152.8h.4v3h-.4zM110.8 148.8h.4v3h-.4zM110.8 144.8h.4v3h-.4zM110.8 143.4h.4v.4h-.4z"/>
<path d="M167.4 167.4h3v.5h-3zM163.4 167.4h3v.5h-3zM159.4 167.4h3v.5h-3zM155.4 167.4h3v.5h-3zM151.4 167.4h3v.5h-3zM147.4 167.4h3v.5h-3zM143.6 167.5l2.8-.1v.5h-2.6v-.3h.2v.4h-.4z"/>
</g>
<circle cx="158" cy="189.2" r="1.8" fill="#fff"/>
<g fill="none" stroke="#222" stroke-width=".25">
<path d="M156.7 187.9l2.6 2.6M159.3 187.9l-2.6 2.6"/>
<circle cx="158" cy="189.2" r="1.8"/>
</g>
<path d="M156.7 187.9l2.6 2.6zM159.3 187.9l-2.6 2.6z" fill="#000"/>
<circle cx="124.9" cy="145.9" r="1.8" fill="#fff"/>
<g fill="none" stroke="#222" stroke-width=".25">
<path d="M123.6 144.7l2.6 2.5M126.2 144.7l-2.6 2.5"/>
<circle cx="124.9" cy="145.9" r="1.8"/>
</g>
<path d="M123.6 144.7l2.6 2.5zM123.6 147.2l2.6-2.5z" fill="#000"/>
<circle cx="84.9" cy="69.4" r="1.8" fill="#fff"/>
<g fill="none" stroke="#222" stroke-width=".25">
<path d="M83.7 68.2l2.5 2.5M86.2 68.2l-2.5 2.5"/>
<circle cx="84.9" cy="69.4" r="1.8"/>
</g>
<path d="M83.7 68.2l2.5 2.5zM86.2 68.2l-2.5 2.5z" fill="#000"/>
<circle cx="63.3" cy="167" r="1.8" fill="#fff"/>
<g fill="none" stroke="#222" stroke-width=".25">
<path d="M62 165.7l2.6 2.6M64.6 165.7l-2.6 2.6"/>
<circle cx="63.3" cy="167" r="1.8"/>
</g>
<path d="M62 165.7l2.6 2.6zM64.6 165.7l-2.6 2.6z" fill="#000"/>
<circle cx="161" cy="132.7" r="1.8" fill="#fff"/>
<g fill="none" stroke="#222" stroke-width=".25">
<path d="M159.7 131.4l2.6 2.6M162.3 131.4l-2.6 2.6"/>
<circle cx="161" cy="132.7" r="1.8"/>
</g>
<path d="M159.7 131.4l2.6 2.6zM162.3 131.4l-2.6 2.6z" fill="#000"/>
<circle cx="227.5" cy="161.2" r="1.8" fill="#fff"/>
<g fill="none" stroke="#222" stroke-width=".25">
<path d="M226.2 159.9l2.6 2.6M228.8 159.9l-2.6 2.6"/>
<circle cx="227.5" cy="161.2" r="1.8"/>
</g>
<path d="M226.2 159.9l2.6 2.6zM228.8 159.9l-2.6 2.6z" fill="#000"/>
<circle cx="167.1" cy="77.2" r="1.1" fill="#fff"/>
<circle cx="167.1" cy="77.2" r="1.1" fill="none" stroke="#222" stroke-width=".25"/>
<circle cx="167.1" cy="77.2" r=".35" fill="#222"/>
<circle cx="236.5" cy="191.2" r="1.1" fill="#fff"/>
<circle cx="236.5" cy="191.2" r="1.1" fill="none" stroke="#222" stroke-width=".25"/>
<circle cx="236.5" cy="191.2" r=".35" fill="#222"/>
<circle cx="41.1" cy="119.9" r="1.1" fill="#fff"/>
<circle cx="41.1" cy="119.9" r="1.1" fill="none" stroke="#222" stroke-width=".25"/>
<circle cx="41.1" cy="119.9" r=".35" fill="#222"/>
<circle cx="95.5" cy="109.9" r="1.1" fill="#fff"/>
<circle cx="95.5" cy="109.9" r="1.1" fill="none" stroke="#222" stroke-width=".25"/>
<circle cx="95.5" cy="109.9" r=".35" fill="#222"/>
<circle cx="97.5" cy="176.6" r="1.1" fill="#fff"/>
<circle cx="97.5" cy="176.6" r="1.1" fill="none" stroke="#222" stroke-width=".25"/>
<circle cx="97.5" cy="176.6" r=".35" fill="#222"/>
<circle cx="137.5" cy="45.9" r="1.8" fill="#fff"/>
<path d="M137.9 47.5l.7-.4 .2 .2-.8 .5zM136.6 47.4l.8 .2v.3l-.9-.3zM135.6 46.4l.2-.1 .4 .8-.2 .1zM135.8 44.9l.2 .2-.2 .7h-.3zM136.2 44.5l.9-.5v.3l-.7 .3zM137.6 44l.9 .3-.1 .2-.8-.2zM138.8 44.9l.2-.2 .4 .9-.3 .1zM139.1 45.9h.3l-.2 .9-.2-.1z" fill="#222"/>
<path d="M136.2 44.7l2.5 2.5zM136.2 47.2l2.5-2.5z" fill="#000"/>
<path d="M136.2 44.7l2.5 2.5M138.7 44.7l-2.5 2.5" fill="none" stroke="#222" stroke-width=".25"/>
<circle cx="66.3" cy="119.9" r="1.1" fill="#fff"/>
<circle cx="66.3" cy="119.9" r="1.1" fill="none" stroke="#222" stroke-width=".25"/>
<circle cx="66.3" cy="119.9" r=".35" fill="#222"/>
<circle cx="95.5" cy="124.3" r="1.1" fill="#fff"/>
<circle cx="95.5" cy="124.3" r="1.1" fill="none" stroke="#222" stroke-width=".25"/>
<circle cx="95.5" cy="124.3" r=".35" fill="#222"/>
<circle cx="124.3" cy="99.2" r="1.8" fill="#fff"/>
<g fill="none" stroke="#222" stroke-width=".25">
<path d="M123 98l2.6 2.5M125.6 98l-2.6 2.5"/>
<circle cx="124.3" cy="99.2" r="1.8"/>
</g>
<path d="M123 98l2.6 2.5zM125.6 98l-2.6 2.5z" fill="#000"/>
<path d="M88.6 73.1h2.6v2.6h-2.6z" fill="#fff"/>
<path d="M88.6 73.1h2.6v2.6h-2.6z" fill="none" stroke="#111" stroke-width=".3"/>
<path d="M131.2 49.6h2.6v2.6h-2.6z" fill="#fff"/>
<path d="M131.2 49.6h2.6v2.6h-2.6z" fill="none" stroke="#111" stroke-width=".3"/>
<path d="M160.8 70.9h2.6v2.6h-2.6z" fill="#fff"/>
<path d="M160.8 70.9h2.6v2.6h-2.6z" fill="none" stroke="#111" stroke-width=".3"/>
<path d="M128.6 139.6h2.6v2.6h-2.6z" fill="#fff"/>
<path d="M128.6 139.6h2.6v2.6h-2.6z" fill="none" stroke="#111" stroke-width=".3"/>
<path d="M154.7 126.4h2.6v2.6h-2.6z" fill="#fff"/>
<path d="M154.7 126.4h2.6v2.6h-2.6z" fill="none" stroke="#111" stroke-width=".3"/>
<path d="M99.2 128h2.6v2.6h-2.6z" fill="#fff"/>
<path d="M99.2 128h2.6v2.6h-2.6z" fill="none" stroke="#111" stroke-width=".3"/>
<path d="M34.8 123.6h2.6v2.6h-2.6z" fill="#fff"/>
<path d="M34.8 123.6h2.6v2.6h-2.6z" fill="none" stroke="#111" stroke-width=".3"/>
<path d="M60 113.6h2.6v2.6h-2.6z" fill="#fff"/>
<path d="M60 113.6h2.6v2.6h-2.6z" fill="none" stroke="#111" stroke-width=".3"/>
<path d="M67 170.7h2.6v2.6h-2.6z" fill="#fff"/>
<path d="M67 170.7h2.6v2.6h-2.6z" fill="none" stroke="#111" stroke-width=".3"/>
<path d="M91.2 170.3h2.6v2.6h-2.6z" fill="#fff"/>
<path d="M91.2 170.3h2.6v2.6h-2.6z" fill="none" stroke="#111" stroke-width=".3"/>
<path d="M151.7 182.9h2.6v2.6h-2.6z" fill="#fff"/>
<path d="M151.7 182.9h2.6v2.6h-2.6z" fill="none" stroke="#111" stroke-width=".3"/>
<path d="M221.2 164.9h2.6v2.6h-2.6z" fill="#fff"/>
<path d="M221.2 164.9h2.6v2.6h-2.6z" fill="none" stroke="#111" stroke-width=".3"/>
<path d="M230.2 184.9h2.6v2.6h-2.6z" fill="#fff"/>
<path d="M230.2 184.9h2.6v2.6h-2.6z" fill="none" stroke="#111" stroke-width=".3"/>
<g fill="#111">
<circle cx="36.3" cy="139.9" r="1"/>
<circle cx="50" cy="119" r="1"/>
<circle cx="103.2" cy="98" r="1"/>
<circle cx="111.3" cy="83.8" r="1"/>
<circle cx="104.2" cy="142" r="1"/>
<circle cx="41.1" cy="197.9" r="1"/>
<circle cx="111" cy="143.4" r="1"/>
<circle cx="132" cy="105.5" r="1"/>
<circle cx="154.4" cy="55.3" r="1"/>
<circle cx="138.6" cy="120.1" r="1"/>
<circle cx="143.8" cy="168.8" r="1"/>
<circle cx="170.4" cy="167.6" r="1"/>
<circle cx="189.8" cy="163.3" r="1"/>
<circle cx="206.8" cy="179.4" r="1"/>
</g>
<path d="M180.2 195.7h5.2v3.2h-5.2z" fill="#222"/>
<path d="M165 214h128v54h-128z" fill="#fff"/>
<path d="M165 214h128v54h-128z" fill="none" stroke="#999" stroke-width=".2"/>
<path d="M168 223.6h12" fill="none" stroke="#c0392b" stroke-width=".75" stroke-linecap="butt"/>
<path d="M168 228.2h12" fill="none" stroke="#16a085" stroke-width=".75" stroke-linecap="butt"/>
<path d="M168 232.8h12" fill="none" stroke="#2c3e8f" stroke-width=".75" stroke-linecap="butt"/>
<path d="M168 237.4h12" fill="none" stroke="#555" stroke-width=".35"/>
<path d="M168 241.8h1.6v.4h-1.6zM170.4 241.8h1.6v.4h-1.6zM172.8 241.8h1.6v.4h-1.6zM175.2 241.8h1.6v.4h-1.6zM177.6 241.8h1.6v.4h-1.6z" fill="#111"/>
<path d="M168 246.4h3v.4h-3zM172 246.4h3v.4h-3zM176 246.4h3v.4h-3z" fill="#7a2fb5"/>
<path d="M172.7 249.9h2.6v2.6h-2.6z" fill="#fff"/>
<path d="M172.7 249.9h2.6v2.6h-2.6z" fill="none" stroke="#111" stroke-width=".3"/>
<circle cx="174" cy="255.8" r="1" fill="#111"/>
<circle cx="174" cy="260.4" r="1.6" fill="#fff"/>
<circle cx="174" cy="260.4" r="1.6" fill="none" stroke="#222" stroke-width=".25"/>
<path d="M14 214h141v2.7h-141z" fill="#eee"/>
<g fill="none" stroke="#bbb" stroke-width=".19">
<path d="M14 216.7h141M14 219.4h141M14 222.1h141M14 224.9h141M14 227.6h141M14 230.3h141M14 233h141M14 235.7h141M14 238.4h141M14 241.1h141M14 243.8h141M14 246.6h141"/>
<path d="M14 249.3h141M14 252h141"/>
</g>
<path d="M14 214h141v38h-141z" fill="none" stroke="#666" stroke-width=".2"/>
<path d="M300 38h97v3h-97z" fill="#eee"/>
<g fill="none" stroke="#bbb" stroke-width=".19">
<path d="M300 41h97M300 44h97M300 46.9h97M300 51.9h97M300 54.9h97M300 57.9h97M300 60.9h97M300 63.8h97M300 66.8h97M300 69.8h97M300 72.8h97M300 75.7h97"/>
<path d="M300 78.7h97M300 81.7h97M300 84.7h97"/>
</g>
<path d="M300 38h97v46.7h-97z" fill="none" stroke="#666" stroke-width=".2"/>
<text font-size="5" fill="#111" x="16" y="18">二层 FF 照明布线平面图 Lighting wiring layout</text>
<g font-size="3" fill="#9a9a9a">
<text x="102.2" y="63.5">主卧</text>
<text x="132.9" y="89.5">电梯</text>
<text x="166.2" y="84.1">卫生间</text>
<text x="40.4" y="121.7">盥洗室</text>
<text x="64.9" y="121.1">卫生间</text>
<text x="95.2" y="121.1">衣帽间</text>
<text x="124.8" y="134.9">走廊</text>
<text x="150.1" y="136">卧室</text>
<text x="157" y="136">3</text>
<text x="205.7" y="159">卧室 4</text>
<text x="71.3" y="171.6">卧室 2</text>
<text x="149.1" y="182">楼梯</text>
<text x="226.5" y="184.6">卫生间</text>
</g>
<text font-size="2.6" x="168" y="219">图例 Legend</text>
<g font-size="2.6" fill="#111">
<text x="327" y="260.6">27PR 住宅改造 · 27 Penrith Road</text>
<text x="327" y="266.8">二层 FF 照明布线平面图 Lighting wiring layout</text>
<text x="327" y="273">E-02 比例 1:50 @A3</text>
<text x="327" y="279.2">电气 Electrical (lighting)</text>
<text x="327" y="285.4">C · 2026-10-08 · 施工图（待持证电工 / 水工复核）</text>
</g>
<g font-size="2.2">
<text x="200" y="16.8">0</text>
<text x="238" y="16.8">2 m</text>
<text x="375.2" y="20">→ 后花园 Rear</text>
<text x="300" y="36.5">开关表 Switch schedule（NAB 古铜系列，1.2 m）</text>
</g>
<g font-size="2.2" fill="#666">
<text x="302" y="260.6">项目 Project</text>
<text x="302" y="266.8">图名 Title</text>
<text x="302" y="273">图号 Sheet</text>
<text x="302" y="279.2">专业 Discipline</text>
<text x="302" y="285.4">版次 Rev</text>
</g>
<text font-size="2.1" x="167.2" y="202.3">↑ WL4 自一层 AL1 沿楼梯井引上</text>
<g font-size="2.1" fill="#333">
<text x="300" y="207.6">说明 Notes</text>
<text x="300" y="210.7">1. 依据 BS 7671:2018+A2、IET On-Site Guide；属 Part P 须由注册电工施工、测试并出具 EIC。</text>
<text x="300" y="213.8">2. 方案 B：照明 3 路——WL1 一层室内 B10、WL3 户外 B6、WL4 二层 B6（RCBO 30 mA）；线缆 1.5 mm²</text>
<text x="403.8" y="213.8">6242Y</text>
<text x="300" y="216.9">（2C+E）/ 6243Y（3C+E）。</text>
<text x="300" y="220">3. 灯具接法：每个回路字母一个吊顶接线盒 JB，灯与开关下线都回到 JB；JB 用维护式接线端子（Wago 221 / 维</text>
<text x="300" y="223.1">护可达）。</text>
<text x="300" y="226.2">4. 双控：JB→第一个开关 2C+E（COM），开关之间 3C+E（L1/L2）；三处控制中间为中途开关；所有开关线（蓝 /</text>
<text x="300" y="229.3">灰芯作火线用）套棕色套管。</text>
<text x="300" y="232.4">5. 线路走向：吊顶内沿最短正交路线，穿搁栅中线打孔（≥ 50 mm 距上下缘）；墙内只在开关正上方竖直走（安全</text>
<text x="300" y="235.5">区），埋深 &lt; 50 mm 时须 RCD 保护（已满足）。</text>
<text x="300" y="238.6">6. 卫生间灯 IP44 以上。排气扇只装无窗的卧室 4 套卫（接该卫生间灯回路，随灯开、延时关，经烟囱排风）；其</text>
<text x="300" y="241.7">他有窗房间不装。户外灯 IP65+，户外段用 SWA 或套管。</text>
<text x="300" y="244.8">7. 一层 S7 在法式门框东侧（Rev J）。二层 Rev C（照明 Rev K，2026-10-08）：S3 挪到主卧南墙（衣帽间那</text>
<text x="300" y="247.9">面墙）主卧一侧、墙中间；卧室 2 门旁 S7 装在门西侧短墙的卧室 2 一侧。</text>
</g>
<g font-size="2" fill="#222">
<text x="156" y="54.1">S9</text>
<text x="112.9" y="82.6">S4</text>
<text x="104.8" y="96.8">S3</text>
<text x="133.6" y="104.3">S8</text>
<text x="51.6" y="117.8">S2</text>
<text x="140.2" y="118.9">S10</text>
<text x="37.9" y="138.7">S1</text>
<text x="105.8" y="140.8">S5</text>
<text x="107" y="142.2">S7</text>
<text x="145.4" y="167.6">S11</text>
<text x="172" y="166.4">S12</text>
<text x="191.4" y="162.1">S13</text>
<text x="208.4" y="178.2">S14</text>
<text x="42.7" y="196.7">S6</text>
</g>
<g font-size="2">
<text x="14" y="212.5">回路与线缆表 Circuit &amp; cable schedule（长度为平面估算，另加竖向与余量）</text>
<text x="183" y="224.4">WL1 一层室内照明 feed 1.5 mm² 2C+E（B10 RCBO 30 mA，方案 B）</text>
<text x="183" y="229">WL3 户外 feed（户外段 SWA / 套管）</text>
<text x="183" y="233.6">WL4 二层 feed</text>
<text x="183" y="238.2">JB → 灯 2C+E 1.5（开关线 L 套棕色套管）</text>
<text x="183" y="242.8">JB → 开关 下线 2C+E 1.5（竖直下到开关）</text>
<text x="183" y="247.4">双控 / 中途联络线 3C+E 1.5（L1 / L2）</text>
<text x="183" y="252">吊顶接线盒 JB（字母 = 回路，维护可达 / 维护式接头）</text>
<text x="183" y="256.6">开关 S#（nG · 按键号），中心离地 1.2 m，离门框 150 mm</text>
<text x="183" y="261.2">⊗ 主灯 · ⊙ GU10 筒灯（LED ≤ 7 W）· △ 壁灯 · ◇ 地灯</text>
</g>
<g font-size="1.8" fill="#2c3e8f">
<text x="131.9" y="51.6">b</text>
<text x="89.4" y="75.1">a</text>
<text x="161.7" y="72.9">c</text>
<text x="60.7" y="115.6">h</text>
<text x="35.5" y="125.6">g</text>
<text x="100.2" y="130">f</text>
<text x="155.5" y="128.4">e</text>
<text x="129.3" y="141.6">d</text>
<text x="222.2" y="166.9">l</text>
<text x="68" y="172.7">i</text>
<text x="92.2" y="172.3">j</text>
<text x="152.5" y="184.9">k</text>
<text x="230.6" y="186.9">m</text>
</g>
<g font-size="1.7">
<text x="300.8" y="40.1">开关</text>
<text x="310.8" y="40.1">联数</text>
<text x="319.8" y="40.1">按键</text>
<text x="341.8" y="40.1">位置</text>
<text x="385.8" y="40.1">中途键</text>
<text x="300.8" y="43.1">S1</text>
<text x="300.8" y="46.1">S2</text>
<text x="310.8" y="43.1">1</text>
<text x="310.8" y="46.1">1</text>
<text x="319.8" y="43.1">6</text>
<text x="319.8" y="46.1">6+</text>
<text x="341.8" y="43.1">盥洗室门旁</text>
<text x="341.8" y="46.1">西卫生间门外</text>
<text x="385.8" y="43.1">—</text>
<text x="385.8" y="46.1">—</text>
<text x="300.8" y="49.1">S3</text>
<text x="310.8" y="49.1">1</text>
<text x="319.8" y="49.1">2</text>
<text x="341.8" y="49.1">主卧床头柜上方（C19 一侧，离地 700，与门口 S4 双</text>
<text x="341.8" y="51.1">控）</text>
<text x="385.8" y="49.1">—</text>
<text x="300.8" y="54.1">S4</text>
<text x="300.8" y="57.1">S5</text>
<text x="300.8" y="60">S6</text>
<text x="310.8" y="54.1">2</text>
<text x="310.8" y="57.1">1</text>
<text x="310.8" y="60">2</text>
<text x="319.8" y="54.1">10 / 11</text>
<text x="319.8" y="57.1">5</text>
<text x="319.8" y="60">12 / 13</text>
<text x="341.8" y="54.1">主卧东墙 · 床头侧</text>
<text x="341.8" y="57.1">衣帽间门旁</text>
<text x="341.8" y="60">卧室2 床头侧（东墙）</text>
<text x="385.8" y="54.1">—</text>
<text x="385.8" y="57.1">—</text>
<text x="385.8" y="60">—</text>
<text x="300.8" y="63">S7</text>
<text x="300.8" y="66">S8</text>
<text x="310.8" y="63">2</text>
<text x="310.8" y="66">1</text>
<text x="319.8" y="63">14 / 15</text>
<text x="319.8" y="66">3</text>
<text x="341.8" y="63">卧室2 门旁（门西侧短墙，卧室2 一侧，锁侧）</text>
<text x="341.8" y="66">走廊北端</text>
<text x="385.8" y="63">—</text>
<text x="385.8" y="66">—</text>
<text x="300.8" y="69">S9</text>
<text x="300.8" y="71.9">S10</text>
<text x="310.8" y="69">1</text>
<text x="310.8" y="71.9">1</text>
<text x="319.8" y="69">1</text>
<text x="319.8" y="71.9">4</text>
<text x="341.8" y="69">北卫生间门外</text>
<text x="341.8" y="71.9">卧室3 门旁</text>
<text x="385.8" y="69">—</text>
<text x="385.8" y="71.9">—</text>
<text x="300.8" y="74.9">S11</text>
<text x="300.8" y="77.9">S12</text>
<text x="310.8" y="74.9">2</text>
<text x="310.8" y="77.9">1</text>
<text x="319.8" y="74.9">16 / 17</text>
<text x="319.8" y="77.9">7</text>
<text x="341.8" y="74.9">走廊南端 · 楼梯口</text>
<text x="341.8" y="77.9">楼梯顶</text>
<text x="385.8" y="74.9">中途</text>
<text x="385.8" y="77.9">—</text>
<text x="300.8" y="80.9">S13</text>
<text x="300.8" y="83.8">S14</text>
<text x="310.8" y="80.9">1</text>
<text x="310.8" y="83.8">1</text>
<text x="319.8" y="80.9">8</text>
<text x="319.8" y="83.8">9</text>
<text x="341.8" y="80.9">卧室 4 门旁</text>
<text x="341.8" y="83.8">卧室 4 内 · 卫生间门南侧（隔墙短墙）</text>
<text x="385.8" y="80.9">—</text>
<text x="385.8" y="83.8">—</text>
</g>
<g font-size="1.6" fill="#2c3e8f">
<text x="142" y="50.1">WL4</text>
<text x="145.8" y="50.1">1.5</text>
<text x="148.6" y="50.1">2C+E</text>
<text x="105.9" y="73.6">WL4</text>
<text x="109.7" y="73.6">1.5</text>
<text x="112.5" y="73.6">2C+E</text>
<text x="43.4" y="114.1">WL4</text>
<text x="47.2" y="114.1">1.5</text>
<text x="50" y="114.1">2C+E</text>
<text x="156.8" y="118.4">WL4</text>
<text x="160.7" y="118.4">1.5</text>
<text x="163.4" y="118.4">2C+E</text>
<text x="84.6" y="122.2">WL4</text>
<text x="88.5" y="122.2">1.5</text>
<text x="91.2" y="122.2">2C+E</text>
<text x="75.6" y="128.5">WL4</text>
<text x="79.4" y="128.5">1.5</text>
<text x="82.2" y="128.5">2C+E</text>
<text x="122.9" y="126.9">W</text>
<text x="124.6" y="126.9">L4</text>
<text x="126.8" y="126.9">1.5</text>
<text x="129.5" y="126.9">2C+E</text>
<text x="137.6" y="140.1">WL4</text>
<text x="141.5" y="140.1">1.5</text>
<text x="144.2" y="140.1">2C+E</text>
<text x="63" y="147.6">WL4</text>
<text x="66.8" y="147.6">1.5</text>
<text x="69.6" y="147.6">2C+E</text>
<text x="124.6" y="161.8">WL4</text>
<text x="128.4" y="161.8">1.5</text>
<text x="131.2" y="161.8">2C+E</text>
<text x="75" y="171.2">WL4</text>
<text x="78.9" y="171.2">1.5</text>
<text x="81.6" y="171.2">2C+E</text>
<text x="226.2" y="175.4">WL4</text>
<text x="230" y="175.4">1.5</text>
<text x="232.8" y="175.4">2C+E</text>
<text x="162.5" y="196.5">WL4</text>
<text x="166.4" y="196.5">1.5</text>
<text x="169.1" y="196.5">2C+E</text>
</g>
<g font-size="1.6" fill="#222">
<text x="156" y="56.9">1G · 1</text>
<text x="112.9" y="85.4">2G ·</text>
<text x="116.3" y="85.4">10/11</text>
<text x="104.8" y="99.6">1G · 2</text>
<text x="133.6" y="107.1">1</text>
<text x="134.5" y="107.1">G ·</text>
<text x="137" y="107.1">3</text>
<text x="51.6" y="120.6">1G</text>
<text x="54.2" y="120.6">· 6+</text>
<text x="140.2" y="121.7">1G ·</text>
<text x="143.7" y="121.7">4</text>
<text x="37.9" y="141.5">1G · 6</text>
<text x="105.8" y="143.6">1G · 5</text>
<text x="101.5" y="145">2G · 14/15</text>
<text x="191.4" y="164.9">1G · 8</text>
<text x="145.4" y="170.4">2G · 16/17</text>
<text x="172" y="169.2">1G · 7</text>
<text x="208.4" y="181">1G · 9</text>
<text x="42.7" y="199.5">2G · 12/13</text>
</g>
<g font-size="1.6" fill="#111">
<text x="152.4" y="62.9">2C</text>
<text x="154.4" y="62.9">+E</text>
<text x="109.2" y="66.6">2C+E</text>
<text x="98.4" y="85.4">2C+E (COM)</text>
<text x="127.2" y="122.4">2C+E (COM)</text>
<text x="34.3" y="131.6">2C+E</text>
<text x="145.3" y="126.9">2C+E</text>
<text x="102.2" y="134.8">2C+E</text>
<text x="204.1" y="165.4">2C+E</text>
<text x="49.9" y="171.2">2C+E (COM)</text>
<text x="62" y="170.8">2C+E (</text>
<text x="67.1" y="170.8">COM)</text>
<text x="156.9" y="183.4">2C+E (COM)</text>
<text x="217.1" y="185.4">2C+E</text>
</g>
<g font-size="1.6" fill="#7a2fb5">
<text x="109.2" y="90.1">3C+E</text>
<text x="141.7" y="136.3">3C</text>
<text x="143.7" y="136.3">+E</text>
<text x="155" y="166.8">3C+E</text>
<text x="74" y="197.1">3C+E</text>
</g>
<g font-size="1.5">
<text x="14.8" y="216">WL</text>
<text x="22.8" y="216">回路</text>
<text x="29.8" y="216">名称</text>
<text x="85.8" y="216">灯</text>
<text x="90.8" y="216">开关</text>
<text x="114.8" y="216">控制</text>
<text x="133.8" y="216">灯线 m</text>
<text x="143.8" y="216">开关线 m</text>
<text x="14.8" y="218.7">WL4</text>
<text x="14.8" y="221.4">WL4</text>
<text x="22.8" y="218.7">a</text>
<text x="22.8" y="221.4">b</text>
<text x="29.8" y="218.7">主卧主灯 F19</text>
<text x="29.8" y="221.4">主卧主灯位（待选）</text>
<text x="85.8" y="218.7">1</text>
<text x="85.8" y="221.4">1</text>
<text x="90.8" y="218.7">S3 S4</text>
<text x="90.8" y="221.4">S4</text>
<text x="114.8" y="218.7">双控 2-way</text>
<text x="114.8" y="221.4">单控 1-way</text>
<text x="133.8" y="218.7">2</text>
<text x="133.8" y="221.4">2</text>
<text x="143.8" y="218.7">8</text>
<text x="143.8" y="221.4">5</text>
<text x="14.8" y="224.1">WL4</text>
<text x="14.8" y="226.8">WL4</text>
<text x="22.8" y="224.1">c</text>
<text x="22.8" y="226.8">d</text>
<text x="29.8" y="224.1">北卫生间筒灯</text>
<text x="29.8" y="226.8">走廊吸顶灯 F11 ×2</text>
<text x="85.8" y="224.1">1</text>
<text x="85.8" y="226.8">2</text>
<text x="90.8" y="224.1">S9</text>
<text x="90.8" y="226.8">S8 S11</text>
<text x="114.8" y="224.1">单控 1-way</text>
<text x="114.8" y="226.8">双控 2-way</text>
<text x="133.8" y="224.1">2</text>
<text x="133.8" y="226.8">4</text>
<text x="143.8" y="224.1">4</text>
<text x="143.8" y="226.8">10</text>
<text x="14.8" y="229.5">WL4</text>
<text x="14.8" y="232.2">WL4</text>
<text x="22.8" y="229.5">e</text>
<text x="22.8" y="232.2">f</text>
<text x="29.8" y="229.5">卧室3 主灯 F22</text>
<text x="29.8" y="232.2">衣帽间筒灯 ×2</text>
<text x="85.8" y="229.5">1</text>
<text x="85.8" y="232.2">2</text>
<text x="90.8" y="229.5">S10</text>
<text x="90.8" y="232.2">S5</text>
<text x="114.8" y="229.5">单控 1-way</text>
<text x="114.8" y="232.2">单控 1-way</text>
<text x="133.8" y="229.5">2</text>
<text x="133.8" y="232.2">2</text>
<text x="143.8" y="229.5">4</text>
<text x="143.8" y="232.2">3</text>
<text x="14.8" y="234.9">WL4</text>
<text x="14.8" y="237.7">WL4</text>
<text x="22.8" y="234.9">g</text>
<text x="22.8" y="237.7">h</text>
<text x="29.8" y="234.9">盥洗室筒灯</text>
<text x="29.8" y="237.7">西卫生间筒灯</text>
<text x="85.8" y="234.9">1</text>
<text x="85.8" y="237.7">1</text>
<text x="90.8" y="234.9">S1</text>
<text x="90.8" y="237.7">S2</text>
<text x="114.8" y="234.9">单控 1-way</text>
<text x="114.8" y="237.7">单控 1-way</text>
<text x="133.8" y="234.9">2</text>
<text x="133.8" y="237.7">2</text>
<text x="143.8" y="234.9">3</text>
<text x="143.8" y="237.7">3</text>
<text x="14.8" y="240.4">WL4</text>
<text x="14.8" y="243.1">WL4</text>
<text x="14.8" y="245.8">WL4</text>
<text x="22.8" y="240.4">i</text>
<text x="22.8" y="243.1">j</text>
<text x="22.8" y="245.8">k</text>
<text x="29.8" y="240.4">卧室2 主灯 F20</text>
<text x="29.8" y="243.1">卧室2 筒灯</text>
<text x="29.8" y="245.8">楼梯吊灯 F06（三控：一层 S6 + 二层 S11、S12）</text>
<text x="85.8" y="240.4">1</text>
<text x="85.8" y="243.1">1</text>
<text x="85.8" y="245.8">1</text>
<text x="90.8" y="240.4">S6 S7</text>
<text x="90.8" y="243.1">S6 S7</text>
<text x="90.8" y="245.8">S12 S11(中途)</text>
<text x="114.8" y="240.4">双控 2-way</text>
<text x="114.8" y="243.1">双控 2-way</text>
<text x="114.8" y="245.8">双控 2-way</text>
<text x="133.8" y="240.4">2</text>
<text x="133.8" y="243.1">2</text>
<text x="133.8" y="245.8">2</text>
<text x="143.8" y="240.4">14</text>
<text x="143.8" y="243.1">15</text>
<text x="143.8" y="245.8">8</text>
<text x="14.8" y="248.5">WL4</text>
<text x="14.8" y="251.2">WL4</text>
<text x="22.8" y="248.5">l</text>
<text x="22.8" y="251.2">m</text>
<text x="29.8" y="248.5">卧室 4 主灯 F23</text>
<text x="29.8" y="251.2">后卫生间筒灯（套卫）</text>
<text x="85.8" y="248.5">1</text>
<text x="85.8" y="251.2">1</text>
<text x="90.8" y="248.5">S13</text>
<text x="90.8" y="251.2">S14</text>
<text x="114.8" y="248.5">单控 1-way</text>
<text x="114.8" y="251.2">单控 1-way</text>
<text x="133.8" y="248.5">2</text>
<text x="133.8" y="251.2">2</text>
<text x="143.8" y="248.5">4</text>
<text x="143.8" y="251.2">4</text>
</g>
</svg>
